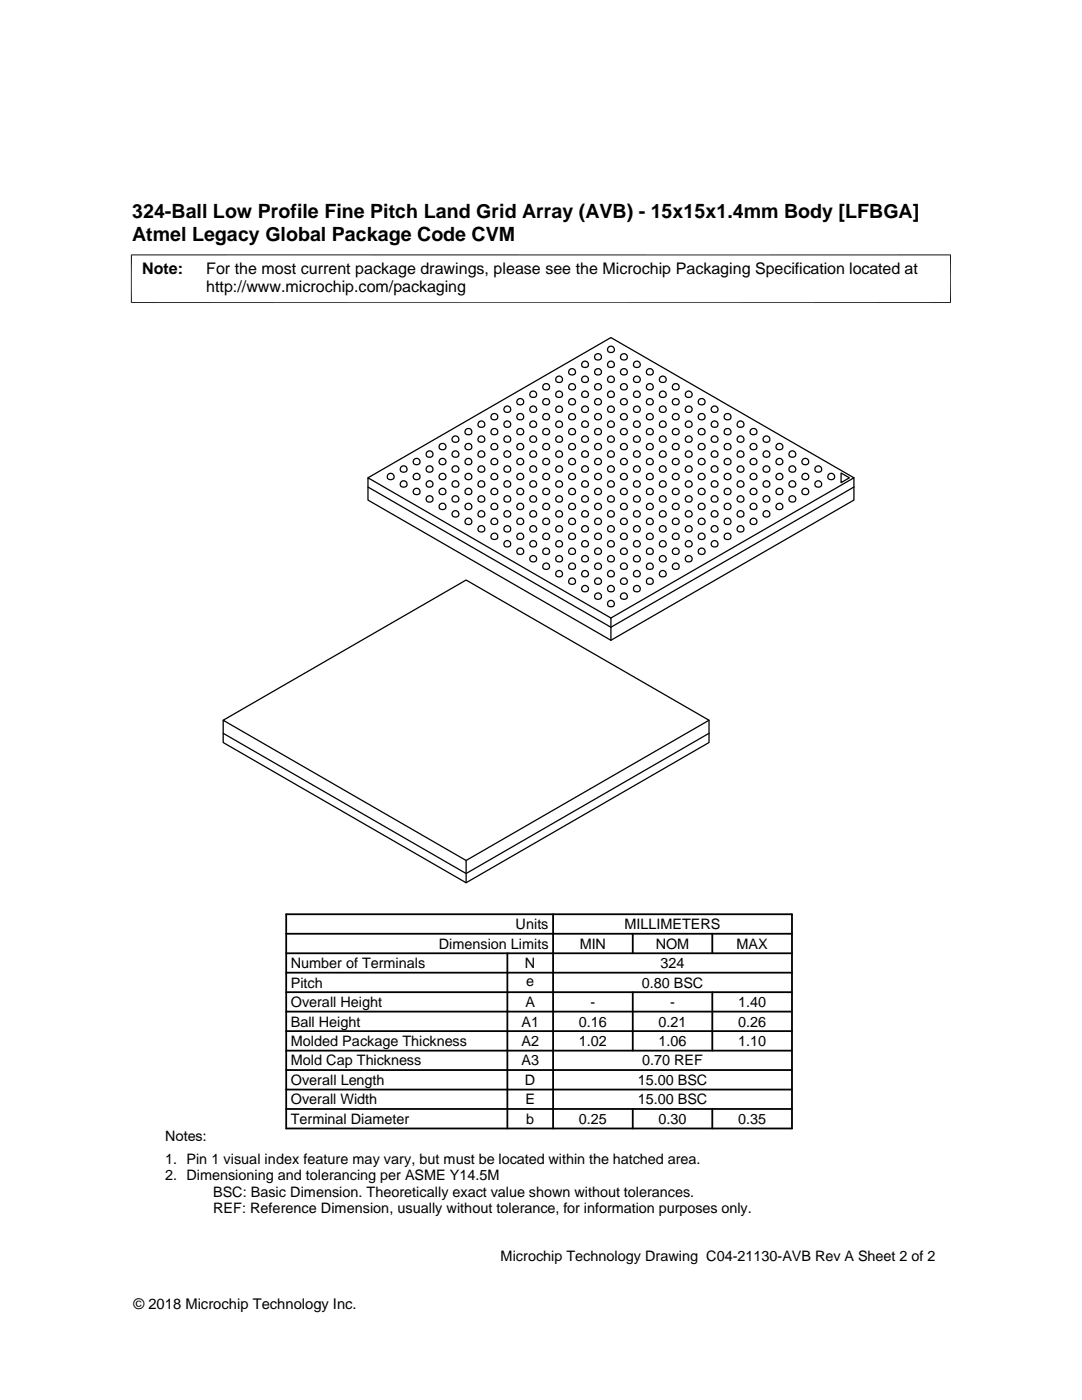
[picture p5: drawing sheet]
<svg xmlns="http://www.w3.org/2000/svg" width="216mm" height="279mm" viewBox="0 0 216 279" stroke-linecap="round" stroke-linejoin="round" font-family="sans-serif">
<g fill="none" stroke="#000" stroke-width=".25">
<path d="M73.4 95.4l48.5 27.9v4.5l-48.5-28zM73.4 95.4l48.5-28 48.5 28-48.5 27.9M73.4 97.2l48.5 28 48.5-28M167.8 94.4l1.7 1-1.7 .9zM170.4 95.4v4.4l-48.5 28M44.5 143.7l48.5-27.9 48.5 27.9-48.5 28zM44.5 143.7v4.5l48.5 28 48.5-28v-4.5M44.5 146.3l48.5 28 48.5-28M93 171.7v4.5"/>
<circle cx="106.4" cy="78.7" r=".67"/>
<circle cx="109" cy="77.2" r=".67"/>
<circle cx="111.6" cy="78.7" r=".67"/>
<circle cx="111.6" cy="75.7" r=".67"/>
<circle cx="114.2" cy="77.2" r=".68"/>
<circle cx="114.2" cy="74.2" r=".68"/>
<circle cx="116.7" cy="78.7" r=".67"/>
<circle cx="116.7" cy="75.7" r=".67"/>
<circle cx="116.8" cy="72.7" r=".67"/>
<circle cx="119.3" cy="77.2" r=".68"/>
<circle cx="119.3" cy="74.2" r=".68"/>
<circle cx="119.3" cy="71.2" r=".68"/>
<circle cx="121.9" cy="78.7" r=".68"/>
<circle cx="121.9" cy="75.7" r=".68"/>
<circle cx="121.9" cy="72.7" r=".68"/>
<circle cx="121.9" cy="69.8" r=".68"/>
<circle cx="124.5" cy="77.2" r=".67"/>
<circle cx="124.5" cy="74.2" r=".67"/>
<circle cx="124.5" cy="71.2" r=".67"/>
<circle cx="127.1" cy="78.7" r=".67"/>
<circle cx="127.1" cy="75.7" r=".67"/>
<circle cx="127.1" cy="72.7" r=".67"/>
<circle cx="129.7" cy="77.2" r=".68"/>
<circle cx="129.7" cy="74.2" r=".68"/>
<circle cx="132.3" cy="78.7" r=".67"/>
<circle cx="132.3" cy="75.7" r=".67"/>
<circle cx="134.8" cy="77.2" r=".67"/>
<circle cx="137.4" cy="78.7" r=".68"/>
<circle cx="78" cy="95.1" r=".68"/>
<circle cx="80.6" cy="96.6" r=".67"/>
<circle cx="80.6" cy="93.6" r=".67"/>
<circle cx="83.1" cy="98.1" r=".68"/>
<circle cx="83.1" cy="95.1" r=".67"/>
<circle cx="83.1" cy="92.1" r=".67"/>
<circle cx="85.7" cy="99.6" r=".68"/>
<circle cx="85.7" cy="96.6" r=".68"/>
<circle cx="85.7" cy="93.6" r=".68"/>
<circle cx="85.7" cy="90.7" r=".68"/>
<circle cx="88.3" cy="98.1" r=".68"/>
<circle cx="88.3" cy="89.2" r=".68"/>
<circle cx="88.3" cy="95.1" r=".68"/>
<circle cx="88.3" cy="92.1" r=".68"/>
<circle cx="90.9" cy="99.6" r=".67"/>
<circle cx="90.9" cy="96.6" r=".67"/>
<circle cx="90.9" cy="93.6" r=".67"/>
<circle cx="90.9" cy="90.6" r=".67"/>
<circle cx="90.9" cy="87.7" r=".67"/>
<circle cx="93.5" cy="98.1" r=".68"/>
<circle cx="93.5" cy="89.1" r=".67"/>
<circle cx="93.5" cy="86.2" r=".67"/>
<circle cx="93.5" cy="95.1" r=".67"/>
<circle cx="93.5" cy="92.1" r=".67"/>
<circle cx="96.1" cy="99.6" r=".68"/>
<circle cx="96.1" cy="96.6" r=".68"/>
<circle cx="96.1" cy="93.6" r=".68"/>
<circle cx="96.1" cy="90.6" r=".68"/>
<circle cx="96.1" cy="87.7" r=".68"/>
<circle cx="96.1" cy="84.7" r=".68"/>
<circle cx="98.7" cy="98.1" r=".68"/>
<circle cx="98.7" cy="83.2" r=".67"/>
<circle cx="98.7" cy="89.2" r=".67"/>
<circle cx="98.7" cy="86.2" r=".67"/>
<circle cx="98.7" cy="95.1" r=".67"/>
<circle cx="98.7" cy="92.1" r=".67"/>
<circle cx="101.2" cy="99.6" r=".67"/>
<circle cx="101.2" cy="96.6" r=".67"/>
<circle cx="101.2" cy="93.6" r=".67"/>
<circle cx="101.2" cy="90.7" r=".67"/>
<circle cx="101.2" cy="87.7" r=".67"/>
<circle cx="101.2" cy="84.7" r=".67"/>
<circle cx="101.2" cy="81.7" r=".67"/>
<circle cx="103.8" cy="98.1" r=".68"/>
<circle cx="103.8" cy="83.2" r=".68"/>
<circle cx="103.8" cy="80.2" r=".68"/>
<circle cx="103.8" cy="89.2" r=".68"/>
<circle cx="103.8" cy="86.2" r=".68"/>
<circle cx="103.8" cy="95.1" r=".68"/>
<circle cx="103.8" cy="92.1" r=".68"/>
<circle cx="106.4" cy="99.6" r=".67"/>
<circle cx="106.4" cy="96.6" r=".67"/>
<circle cx="106.4" cy="93.6" r=".67"/>
<circle cx="106.4" cy="90.6" r=".67"/>
<circle cx="106.4" cy="87.7" r=".67"/>
<circle cx="106.4" cy="84.7" r=".67"/>
<circle cx="106.4" cy="81.7" r=".67"/>
<circle cx="109" cy="98.1" r=".68"/>
<circle cx="109" cy="89.1" r=".67"/>
<circle cx="109" cy="86.2" r=".67"/>
<circle cx="109" cy="80.2" r=".67"/>
<circle cx="109" cy="83.2" r=".67"/>
<circle cx="109" cy="95.1" r=".67"/>
<circle cx="109" cy="92.1" r=".67"/>
<circle cx="111.6" cy="81.7" r=".67"/>
<circle cx="111.6" cy="99.6" r=".67"/>
<circle cx="111.6" cy="96.6" r=".67"/>
<circle cx="111.6" cy="93.6" r=".67"/>
<circle cx="111.6" cy="90.7" r=".67"/>
<circle cx="111.6" cy="87.7" r=".67"/>
<circle cx="111.6" cy="84.7" r=".67"/>
<circle cx="114.2" cy="98.1" r=".68"/>
<circle cx="114.2" cy="83.2" r=".68"/>
<circle cx="114.2" cy="80.2" r=".68"/>
<circle cx="114.2" cy="89.1" r=".68"/>
<circle cx="114.2" cy="86.2" r=".68"/>
<circle cx="114.2" cy="95.1" r=".68"/>
<circle cx="114.2" cy="92.1" r=".68"/>
<circle cx="116.7" cy="84.7" r=".67"/>
<circle cx="116.7" cy="81.7" r=".67"/>
<circle cx="116.8" cy="99.6" r=".67"/>
<circle cx="116.8" cy="96.6" r=".67"/>
<circle cx="116.8" cy="93.6" r=".67"/>
<circle cx="116.8" cy="90.7" r=".67"/>
<circle cx="116.8" cy="87.7" r=".67"/>
<circle cx="119.3" cy="98.1" r=".68"/>
<circle cx="119.3" cy="83.2" r=".68"/>
<circle cx="119.3" cy="80.2" r=".68"/>
<circle cx="119.3" cy="86.2" r=".68"/>
<circle cx="119.3" cy="89.2" r=".68"/>
<circle cx="119.3" cy="95.1" r=".68"/>
<circle cx="119.3" cy="92.1" r=".68"/>
<circle cx="121.9" cy="87.7" r=".68"/>
<circle cx="121.9" cy="84.7" r=".68"/>
<circle cx="121.9" cy="81.7" r=".68"/>
<circle cx="121.9" cy="99.6" r=".68"/>
<circle cx="121.9" cy="96.6" r=".68"/>
<circle cx="121.9" cy="93.6" r=".68"/>
<circle cx="121.9" cy="90.6" r=".68"/>
<circle cx="124.5" cy="98.1" r=".68"/>
<circle cx="124.5" cy="89.1" r=".67"/>
<circle cx="124.5" cy="86.2" r=".67"/>
<circle cx="124.5" cy="83.2" r=".67"/>
<circle cx="124.5" cy="80.2" r=".67"/>
<circle cx="124.5" cy="95.1" r=".67"/>
<circle cx="124.5" cy="92.1" r=".67"/>
<circle cx="127.1" cy="90.6" r=".67"/>
<circle cx="127.1" cy="87.7" r=".67"/>
<circle cx="127.1" cy="84.7" r=".67"/>
<circle cx="127.1" cy="81.7" r=".67"/>
<circle cx="127.1" cy="99.6" r=".67"/>
<circle cx="127.1" cy="96.6" r=".67"/>
<circle cx="127.1" cy="93.6" r=".67"/>
<circle cx="129.7" cy="98.1" r=".68"/>
<circle cx="129.7" cy="83.2" r=".68"/>
<circle cx="129.7" cy="80.2" r=".68"/>
<circle cx="129.7" cy="89.1" r=".68"/>
<circle cx="129.7" cy="86.2" r=".68"/>
<circle cx="129.7" cy="95.1" r=".68"/>
<circle cx="129.7" cy="92.1" r=".68"/>
<circle cx="132.3" cy="96.6" r=".67"/>
<circle cx="132.3" cy="93.6" r=".67"/>
<circle cx="132.3" cy="90.7" r=".67"/>
<circle cx="132.3" cy="87.7" r=".67"/>
<circle cx="132.3" cy="84.7" r=".67"/>
<circle cx="132.3" cy="81.7" r=".67"/>
<circle cx="132.3" cy="99.6" r=".67"/>
<circle cx="134.8" cy="98.1" r=".68"/>
<circle cx="134.8" cy="83.2" r=".67"/>
<circle cx="134.8" cy="80.2" r=".67"/>
<circle cx="134.9" cy="89.2" r=".67"/>
<circle cx="134.9" cy="86.2" r=".67"/>
<circle cx="134.9" cy="95.1" r=".67"/>
<circle cx="134.9" cy="92.1" r=".67"/>
<circle cx="137.4" cy="99.6" r=".68"/>
<circle cx="137.4" cy="96.6" r=".68"/>
<circle cx="137.4" cy="93.6" r=".68"/>
<circle cx="137.4" cy="90.7" r=".68"/>
<circle cx="137.4" cy="87.7" r=".68"/>
<circle cx="137.4" cy="84.7" r=".68"/>
<circle cx="137.4" cy="81.7" r=".68"/>
<circle cx="140" cy="98.1" r=".68"/>
<circle cx="140" cy="83.2" r=".68"/>
<circle cx="140" cy="80.2" r=".68"/>
<circle cx="140" cy="89.2" r=".68"/>
<circle cx="140" cy="86.2" r=".68"/>
<circle cx="140" cy="95.1" r=".68"/>
<circle cx="140" cy="92.1" r=".68"/>
<circle cx="142.6" cy="99.6" r=".67"/>
<circle cx="142.6" cy="96.6" r=".67"/>
<circle cx="142.6" cy="93.6" r=".67"/>
<circle cx="142.6" cy="90.6" r=".67"/>
<circle cx="142.6" cy="87.7" r=".67"/>
<circle cx="142.6" cy="84.7" r=".67"/>
<circle cx="142.6" cy="81.7" r=".67"/>
<circle cx="145.2" cy="98.1" r=".68"/>
<circle cx="145.2" cy="83.2" r=".67"/>
<circle cx="145.2" cy="89.1" r=".67"/>
<circle cx="145.2" cy="86.2" r=".67"/>
<circle cx="145.2" cy="95.1" r=".67"/>
<circle cx="145.2" cy="92.1" r=".67"/>
<circle cx="147.8" cy="99.6" r=".68"/>
<circle cx="147.8" cy="96.6" r=".68"/>
<circle cx="147.8" cy="93.6" r=".68"/>
<circle cx="147.8" cy="90.6" r=".68"/>
<circle cx="147.8" cy="87.7" r=".68"/>
<circle cx="147.8" cy="84.7" r=".68"/>
<circle cx="150.4" cy="98.1" r=".68"/>
<circle cx="150.4" cy="89.2" r=".67"/>
<circle cx="150.4" cy="86.2" r=".67"/>
<circle cx="150.4" cy="95.1" r=".67"/>
<circle cx="150.4" cy="92.1" r=".67"/>
<circle cx="152.9" cy="99.6" r=".67"/>
<circle cx="152.9" cy="96.6" r=".67"/>
<circle cx="152.9" cy="93.6" r=".67"/>
<circle cx="152.9" cy="90.7" r=".67"/>
<circle cx="152.9" cy="87.7" r=".67"/>
<circle cx="155.5" cy="98.1" r=".68"/>
<circle cx="155.5" cy="89.2" r=".68"/>
<circle cx="155.5" cy="95.1" r=".68"/>
<circle cx="155.5" cy="92.1" r=".68"/>
<circle cx="158.1" cy="99.6" r=".67"/>
<circle cx="158.1" cy="96.6" r=".67"/>
<circle cx="158.1" cy="93.6" r=".67"/>
<circle cx="158.1" cy="90.6" r=".67"/>
<circle cx="160.7" cy="98.1" r=".68"/>
<circle cx="160.7" cy="95.1" r=".67"/>
<circle cx="160.7" cy="92.1" r=".67"/>
<circle cx="163.3" cy="96.6" r=".67"/>
<circle cx="163.3" cy="93.6" r=".67"/>
<circle cx="165.9" cy="95.1" r=".68"/>
<circle cx="88.3" cy="101.1" r=".68"/>
<circle cx="90.9" cy="102.6" r=".67"/>
<circle cx="93.5" cy="104.1" r=".68"/>
<circle cx="93.5" cy="101.1" r=".68"/>
<circle cx="96.1" cy="105.6" r=".68"/>
<circle cx="96.1" cy="102.6" r=".68"/>
<circle cx="98.7" cy="107.1" r=".68"/>
<circle cx="98.7" cy="104.1" r=".68"/>
<circle cx="98.7" cy="101.1" r=".68"/>
<circle cx="101.2" cy="108.6" r=".67"/>
<circle cx="101.2" cy="105.6" r=".67"/>
<circle cx="101.2" cy="102.6" r=".67"/>
<circle cx="103.8" cy="110.1" r=".68"/>
<circle cx="103.8" cy="107.1" r=".68"/>
<circle cx="103.8" cy="104.1" r=".68"/>
<circle cx="103.8" cy="101.1" r=".68"/>
<circle cx="106.4" cy="111.5" r=".67"/>
<circle cx="106.4" cy="108.5" r=".67"/>
<circle cx="106.4" cy="105.6" r=".67"/>
<circle cx="106.4" cy="102.6" r=".67"/>
<circle cx="109" cy="113" r=".68"/>
<circle cx="109" cy="110" r=".68"/>
<circle cx="109" cy="107.1" r=".68"/>
<circle cx="109" cy="104.1" r=".68"/>
<circle cx="109" cy="101.1" r=".68"/>
<circle cx="111.6" cy="114.5" r=".67"/>
<circle cx="111.6" cy="111.5" r=".67"/>
<circle cx="111.6" cy="108.6" r=".67"/>
<circle cx="111.6" cy="105.6" r=".67"/>
<circle cx="111.6" cy="102.6" r=".67"/>
<circle cx="114.2" cy="116" r=".68"/>
<circle cx="114.2" cy="113" r=".68"/>
<circle cx="114.2" cy="110" r=".68"/>
<circle cx="114.2" cy="107.1" r=".68"/>
<circle cx="114.2" cy="104.1" r=".68"/>
<circle cx="114.2" cy="101.1" r=".68"/>
<circle cx="116.7" cy="117.5" r=".67"/>
<circle cx="116.7" cy="114.5" r=".67"/>
<circle cx="116.7" cy="111.5" r=".67"/>
<circle cx="116.7" cy="108.6" r=".67"/>
<circle cx="116.8" cy="105.6" r=".67"/>
<circle cx="116.8" cy="102.6" r=".67"/>
<circle cx="119.3" cy="119" r=".68"/>
<circle cx="119.3" cy="116" r=".68"/>
<circle cx="119.3" cy="113" r=".68"/>
<circle cx="119.3" cy="110.1" r=".68"/>
<circle cx="119.3" cy="107.1" r=".68"/>
<circle cx="119.3" cy="104.1" r=".68"/>
<circle cx="119.3" cy="101.1" r=".68"/>
<circle cx="121.9" cy="117.5" r=".68"/>
<circle cx="121.9" cy="114.5" r=".68"/>
<circle cx="121.9" cy="111.5" r=".68"/>
<circle cx="121.9" cy="108.6" r=".68"/>
<circle cx="121.9" cy="105.6" r=".68"/>
<circle cx="121.9" cy="102.6" r=".68"/>
<circle cx="124.5" cy="119" r=".68"/>
<circle cx="124.5" cy="116" r=".68"/>
<circle cx="124.5" cy="113" r=".68"/>
<circle cx="124.5" cy="110" r=".68"/>
<circle cx="124.5" cy="107.1" r=".68"/>
<circle cx="124.5" cy="104.1" r=".68"/>
<circle cx="124.5" cy="101.1" r=".68"/>
<circle cx="127.1" cy="117.5" r=".67"/>
<circle cx="127.1" cy="114.5" r=".67"/>
<circle cx="127.1" cy="111.5" r=".67"/>
<circle cx="127.1" cy="108.6" r=".67"/>
<circle cx="127.1" cy="105.6" r=".67"/>
<circle cx="127.1" cy="102.6" r=".67"/>
<circle cx="129.7" cy="116" r=".68"/>
<circle cx="129.7" cy="113" r=".68"/>
<circle cx="129.7" cy="110" r=".68"/>
<circle cx="129.7" cy="107.1" r=".68"/>
<circle cx="129.7" cy="104.1" r=".68"/>
<circle cx="129.7" cy="101.1" r=".68"/>
<circle cx="132.3" cy="114.5" r=".67"/>
<circle cx="132.3" cy="111.5" r=".67"/>
<circle cx="132.3" cy="108.6" r=".67"/>
<circle cx="132.3" cy="105.6" r=".67"/>
<circle cx="132.3" cy="102.6" r=".67"/>
<circle cx="134.8" cy="113" r=".68"/>
<circle cx="134.8" cy="110.1" r=".68"/>
<circle cx="134.8" cy="107.1" r=".68"/>
<circle cx="134.8" cy="104.1" r=".68"/>
<circle cx="134.8" cy="101.1" r=".68"/>
<circle cx="137.4" cy="111.5" r=".68"/>
<circle cx="137.4" cy="108.6" r=".68"/>
<circle cx="137.4" cy="105.6" r=".68"/>
<circle cx="137.4" cy="102.6" r=".68"/>
<circle cx="140" cy="101.1" r=".68"/>
<circle cx="140" cy="110.1" r=".68"/>
<circle cx="140" cy="107.1" r=".68"/>
<circle cx="140" cy="104.1" r=".68"/>
<circle cx="142.6" cy="102.6" r=".67"/>
<circle cx="142.6" cy="108.5" r=".67"/>
<circle cx="142.6" cy="105.6" r=".67"/>
<circle cx="145.2" cy="104.1" r=".68"/>
<circle cx="145.2" cy="101.1" r=".68"/>
<circle cx="145.2" cy="107.1" r=".68"/>
<circle cx="147.8" cy="105.6" r=".68"/>
<circle cx="147.8" cy="102.6" r=".68"/>
<circle cx="150.4" cy="104.1" r=".68"/>
<circle cx="150.4" cy="101.1" r=".68"/>
<circle cx="152.9" cy="102.6" r=".67"/>
<circle cx="155.5" cy="101.1" r=".68"/>
<circle cx="121.9" cy="120.5" r=".68"/>
</g>
<path d="M26.1 50.9h163.7M26.2 50.8v9.7M189.7 50.8v9.7M26.1 60.4h163.7" fill="none" stroke="#000" stroke-width=".2"/>
<g fill="none" stroke="#000" stroke-width=".36">
<path d="M57.1 182.5h100.9v42.7h-100.9zM57.1 198h100.9M57.1 194.1h100.9M57.1 190.2h100.9M57.1 186.4h100.9M101.2 190.2v35M110.4 182.5v42.7M126.3 186.4v3.8M126.3 198v11.7M142.1 186.4v3.8M142.1 198v11.7M57.1 201.9h100.9"/>
<path d="M57.1 217.4h100.9M57.1 209.7h100.9M57.1 205.8h100.9M57.1 213.6h100.9M57.1 221.3h100.9M126.3 221.3v3.9M142.1 221.3v3.9"/>
</g>
<g font-size="3.9">
<text x="26.4" y="43.5">324-Ball Low Profile Fine Pitch Land Grid Array (AVB) - 15x15x1.4mm Body [LFBGA]</text>
<text x="26.4" y="48">Atmel Legacy Global Package Code CVM</text>
</g>
<g font-size="3.2">
<text x="28.4" y="54.6">Note:</text>
<text x="41.1" y="58.3">http://www.microchip.com/packaging</text>
<text x="41.1" y="54.6">For the most current package drawings, please see the Microchip Packaging Specification located at</text>
</g>
<g font-size="2.9">
<text x="102.9" y="185.4">Units</text>
<text x="124.6" y="185.4">MILLIMETERS</text>
<text x="87.6" y="189.3">Dimension Limits</text>
<text x="115.7" y="189.3">MIN</text>
<text x="130.8" y="189.3">NOM</text>
<text x="147" y="189.3">MAX</text>
<text x="58" y="193.2">Number of Terminals</text>
<text x="58" y="197.1">Pitch</text>
<text x="104.8" y="193.2">N</text>
<text x="105" y="196.8">e</text>
<text x="128" y="197.1">0.80 BSC</text>
<text x="131.8" y="193.2">324</text>
<text x="58" y="201">Overall Height</text>
<text x="104.8" y="201">A</text>
<text x="117.8" y="201">-</text>
<text x="133.7" y="201">-</text>
<text x="147.3" y="201">1.40</text>
<text x="58" y="208.7">Molded Package Thickness</text>
<text x="58" y="204.9">Ball Height</text>
<text x="104.1" y="204.9">A1</text>
<text x="104.1" y="208.8">A2</text>
<text x="115.5" y="204.9">0.16</text>
<text x="115.5" y="208.7">1.02</text>
<text x="131.4" y="208.7">1.06</text>
<text x="131.4" y="204.9">0.21</text>
<text x="147.3" y="208.7">1.10</text>
<text x="147.3" y="204.9">0.26</text>
<text x="58" y="212.6">Mold Cap Thickness</text>
<text x="104.1" y="212.6">A3</text>
<text x="128.1" y="212.6">0.70 REF</text>
<text x="58" y="216.5">Overall Length</text>
<text x="58" y="220.4">Overall Width</text>
<text x="104.8" y="216.5">D</text>
<text x="104.8" y="220.4">E</text>
<text x="127.3" y="216.5">15.00 BSC</text>
<text x="127.3" y="220.4">15.00 BSC</text>
<text x="32.9" y="227.6">Notes:</text>
<text x="58" y="224.3">Terminal Diameter</text>
<text x="105" y="224.3">b</text>
<text x="115.5" y="224.3">0.25</text>
<text x="131.4" y="224.3">0.30</text>
<text x="147.3" y="224.3">0.35</text>
<text x="32.9" y="232.2">1. Pin 1 visual index feature may vary, but must be located within the hatched area.</text>
<text x="32.9" y="235.5">2. Dimensioning and tolerancing per ASME Y14.5M</text>
<text x="42.5" y="238.8">BSC: Basic Dimension. Theoretically exact value shown without tolerances.</text>
<text x="42.5" y="242.2">REF: Reference Dimension, usually without tolerance, for information purposes only.</text>
<text x="99.9" y="251.7">Microchip Technology Drawing C04-21130-AVB Rev A Sheet 2 of 2</text>
<text x="26.6" y="261.3">© 2018 Microchip Technology Inc.</text>
</g>
</svg>
